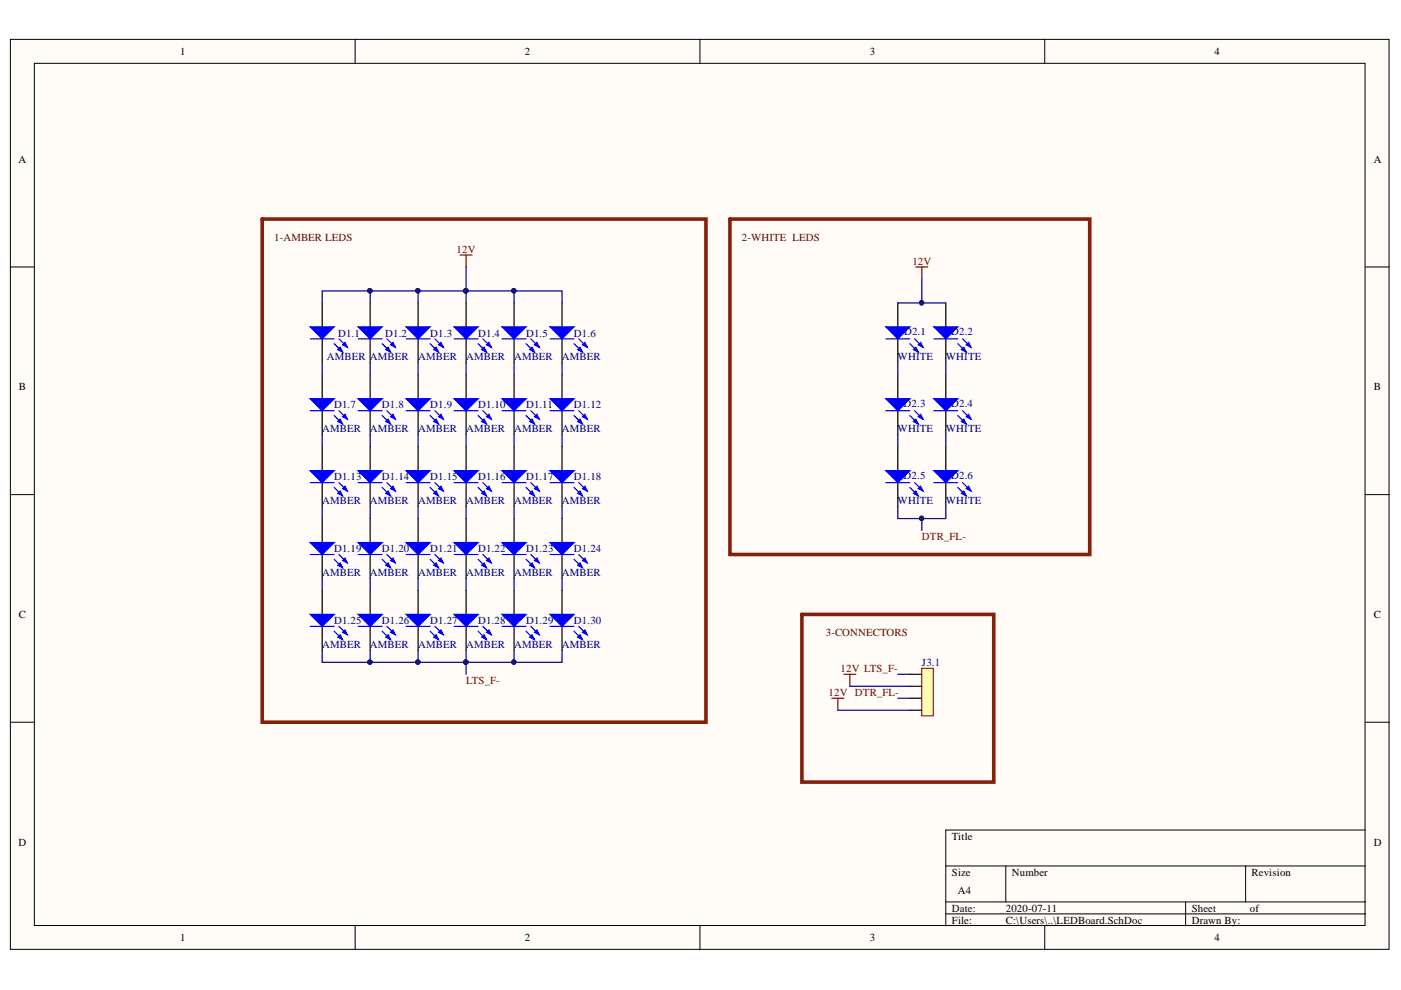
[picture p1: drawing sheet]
<svg xmlns="http://www.w3.org/2000/svg" width="297mm" height="210mm" viewBox="0 0 297 210" stroke-linecap="round" stroke-linejoin="round" font-family="sans-serif">
<g fill="#fffcf8" stroke="#000" stroke-width=".21">
<path d="M2.2 8.3h292.3v193h-292.3z"/>
<path d="M7.3 13.4h282.1v182.8h-282.1z"/>
</g>
<g fill="none" stroke="#000" stroke-width=".21">
<path d="M75.3 8.3v5.1M148.4 8.3v5.1M221.5 8.3v5.1M2.2 56.6h5.1M289.5 56.6h5.1M2.2 104.9h5.1M289.5 104.9h5.1M2.2 153.1h5.1M289.5 153.1h5.1M289.5 176h-89v20.3M75.3 196.3v5.1M148.4 196.3v5.1"/>
<path d="M200.5 183.6h89M200.5 191.2h89M200.5 193.8h89M213.2 183.6v7.6M221.5 196.3v5.1M251.4 191.2v5.1M264.1 183.6v7.6"/>
</g>
<path d="M97.5 54.1h2.6M98.8 54.1v2.5M194.2 56.6h2.5M195.4 56.6v2.5M176.4 148h2.5M177.6 148v2.6M178.9 143h2.6M180.2 143v2.5" fill="none" stroke="#800000" stroke-width=".25"/>
<path d="M55.6 46.4h94.1v106.7h-94.1zM154.8 46.4h76.2v71.2h-76.2zM170 130.3h40.7v35.5h-40.7z" fill="none" stroke="#85200c" stroke-width=".76"/>
<path d="M88.6 64.2v5.1M88.6 71.8v5.1" fill="none" stroke="#000" stroke-width=".25"/>
<path d="M86.1 69.3h5.1l-2.6 2.5z" fill="#00f"/>
<path d="M86.1 69.3h5.1l-2.6 2.5zM91.2 72.9l1.8 1.7M92.2 71.8l1.8 1.8" fill="none" stroke="#00f" stroke-width=".25"/>
<path d="M92 74.1l.5-.5 .5 1z" fill="#00f"/>
<path d="M92 74.1l.5-.5 .5 1z" fill="none" stroke="#00f" stroke-width=".25"/>
<path d="M93 73.1l.5-.5 .5 1z" fill="#00f"/>
<path d="M86.1 71.8h5.1M93 73.1l.5-.5 .5 1z" fill="none" stroke="#00f" stroke-width=".25"/>
<path d="M98.8 64.2v5.1M98.8 71.8v5.1" fill="none" stroke="#000" stroke-width=".25"/>
<path d="M96.3 69.3h5.1l-2.6 2.5z" fill="#00f"/>
<path d="M96.3 69.3h5.1l-2.6 2.5zM101.4 72.9l1.7 1.7M102.4 71.8l1.8 1.8" fill="none" stroke="#00f" stroke-width=".25"/>
<path d="M102.1 74.1l.5-.5 .5 1z" fill="#00f"/>
<path d="M102.1 74.1l.5-.5 .5 1z" fill="none" stroke="#00f" stroke-width=".25"/>
<path d="M103.1 73.1l.6-.5 .5 1z" fill="#00f"/>
<path d="M96.3 71.8h5.1M103.1 73.1l.6-.5 .5 1z" fill="none" stroke="#00f" stroke-width=".25"/>
<path d="M109 64.2v5.1M109 71.8v5.1" fill="none" stroke="#000" stroke-width=".25"/>
<path d="M106.4 69.3h5.1l-2.5 2.5z" fill="#00f"/>
<path d="M106.4 69.3h5.1l-2.5 2.5zM111.5 72.9l1.8 1.7M112.6 71.8l1.7 1.8" fill="none" stroke="#00f" stroke-width=".25"/>
<path d="M112.3 74.1l.5-.5 .5 1z" fill="#00f"/>
<path d="M112.3 74.1l.5-.5 .5 1z" fill="none" stroke="#00f" stroke-width=".25"/>
<path d="M113.3 73.1l.5-.5 .5 1z" fill="#00f"/>
<path d="M106.4 71.8h5.1M113.3 73.1l.5-.5 .5 1z" fill="none" stroke="#00f" stroke-width=".25"/>
<path d="M119.2 64.2v5.1M119.2 71.8v5.1" fill="none" stroke="#000" stroke-width=".25"/>
<path d="M116.6 69.3h5.1l-2.5 2.5z" fill="#00f"/>
<path d="M116.6 69.3h5.1l-2.5 2.5zM121.7 72.9l1.8 1.7M122.7 71.8l1.8 1.8" fill="none" stroke="#00f" stroke-width=".25"/>
<path d="M122.5 74.1l.5-.5 .5 1z" fill="#00f"/>
<path d="M122.5 74.1l.5-.5 .5 1z" fill="none" stroke="#00f" stroke-width=".25"/>
<path d="M123.5 73.1l.5-.5 .5 1z" fill="#00f"/>
<path d="M116.6 71.8h5.1M123.5 73.1l.5-.5 .5 1z" fill="none" stroke="#00f" stroke-width=".25"/>
<path d="M68.3 79.5v5M68.3 87.1v5.1" fill="none" stroke="#000" stroke-width=".25"/>
<path d="M65.8 84.5h5.1l-2.6 2.6z" fill="#00f"/>
<path d="M65.8 84.5h5.1l-2.6 2.6zM70.9 88.1l1.7 1.8M71.9 87.1l1.7 1.8" fill="none" stroke="#00f" stroke-width=".25"/>
<path d="M71.6 89.4l.5-.5 .5 1z" fill="#00f"/>
<path d="M71.6 89.4l.5-.5 .5 1z" fill="none" stroke="#00f" stroke-width=".25"/>
<path d="M72.6 88.4l.5-.6 .5 1.1z" fill="#00f"/>
<path d="M65.8 87.1h5.1M72.6 88.4l.5-.6 .5 1.1z" fill="none" stroke="#00f" stroke-width=".25"/>
<path d="M119.2 79.5v5M119.2 87.1v5.1" fill="none" stroke="#000" stroke-width=".25"/>
<path d="M116.6 84.5h5.1l-2.5 2.6z" fill="#00f"/>
<path d="M116.6 84.5h5.1l-2.5 2.6zM121.7 88.1l1.8 1.8M122.7 87.1l1.8 1.8" fill="none" stroke="#00f" stroke-width=".25"/>
<path d="M122.5 89.4l.5-.5 .5 1z" fill="#00f"/>
<path d="M122.5 89.4l.5-.5 .5 1z" fill="none" stroke="#00f" stroke-width=".25"/>
<path d="M123.5 88.4l.5-.6 .5 1.1z" fill="#00f"/>
<path d="M116.6 87.1h5.1M123.5 88.4l.5-.6 .5 1.1z" fill="none" stroke="#00f" stroke-width=".25"/>
<path d="M109 79.5v5M109 87.1v5.1" fill="none" stroke="#000" stroke-width=".25"/>
<path d="M106.4 84.5h5.1l-2.5 2.6z" fill="#00f"/>
<path d="M106.4 84.5h5.1l-2.5 2.6zM111.5 88.1l1.8 1.8M112.6 87.1l1.7 1.8" fill="none" stroke="#00f" stroke-width=".25"/>
<path d="M112.3 89.4l.5-.5 .5 1z" fill="#00f"/>
<path d="M112.3 89.4l.5-.5 .5 1z" fill="none" stroke="#00f" stroke-width=".25"/>
<path d="M113.3 88.4l.5-.6 .5 1.1z" fill="#00f"/>
<path d="M106.4 87.1h5.1M113.3 88.4l.5-.6 .5 1.1z" fill="none" stroke="#00f" stroke-width=".25"/>
<path d="M78.5 79.5v5M78.5 87.1v5.1" fill="none" stroke="#000" stroke-width=".25"/>
<path d="M75.9 84.5h5.1l-2.5 2.6z" fill="#00f"/>
<path d="M75.9 84.5h5.1l-2.5 2.6zM81 88.1l1.8 1.8M82 87.1l1.8 1.8" fill="none" stroke="#00f" stroke-width=".25"/>
<path d="M81.8 89.4l.5-.5 .5 1z" fill="#00f"/>
<path d="M81.8 89.4l.5-.5 .5 1z" fill="none" stroke="#00f" stroke-width=".25"/>
<path d="M82.8 88.4l.5-.6 .5 1.1z" fill="#00f"/>
<path d="M75.9 87.1h5.1M82.8 88.4l.5-.6 .5 1.1z" fill="none" stroke="#00f" stroke-width=".25"/>
<path d="M88.6 79.5v5M88.6 87.1v5.1" fill="none" stroke="#000" stroke-width=".25"/>
<path d="M86.1 84.5h5.1l-2.6 2.6z" fill="#00f"/>
<path d="M86.1 84.5h5.1l-2.6 2.6zM91.2 88.1l1.8 1.8M92.2 87.1l1.8 1.8" fill="none" stroke="#00f" stroke-width=".25"/>
<path d="M92 89.4l.5-.5 .5 1z" fill="#00f"/>
<path d="M92 89.4l.5-.5 .5 1z" fill="none" stroke="#00f" stroke-width=".25"/>
<path d="M93 88.4l.5-.6 .5 1.1z" fill="#00f"/>
<path d="M86.1 87.1h5.1M93 88.4l.5-.6 .5 1.1z" fill="none" stroke="#00f" stroke-width=".25"/>
<path d="M98.8 79.5v5M98.8 87.1v5.1" fill="none" stroke="#000" stroke-width=".25"/>
<path d="M96.3 84.5h5.1l-2.6 2.6z" fill="#00f"/>
<path d="M96.3 84.5h5.1l-2.6 2.6zM101.4 88.1l1.7 1.8M102.4 87.1l1.8 1.8" fill="none" stroke="#00f" stroke-width=".25"/>
<path d="M102.1 89.4l.5-.5 .5 1z" fill="#00f"/>
<path d="M102.1 89.4l.5-.5 .5 1z" fill="none" stroke="#00f" stroke-width=".25"/>
<path d="M103.1 88.4l.6-.6 .5 1.1z" fill="#00f"/>
<path d="M96.3 87.1h5.1M103.1 88.4l.6-.6 .5 1.1z" fill="none" stroke="#00f" stroke-width=".25"/>
<path d="M68.3 94.7v5.1M68.3 102.3v5.1" fill="none" stroke="#000" stroke-width=".25"/>
<path d="M65.8 99.8h5.1l-2.6 2.5z" fill="#00f"/>
<path d="M65.8 99.8h5.1l-2.6 2.5zM70.9 103.3l1.7 1.8M71.9 102.3l1.7 1.8" fill="none" stroke="#00f" stroke-width=".25"/>
<path d="M71.6 104.6l.5-.5 .5 1z" fill="#00f"/>
<path d="M71.6 104.6l.5-.5 .5 1z" fill="none" stroke="#00f" stroke-width=".25"/>
<path d="M72.6 103.6l.5-.5 .5 1z" fill="#00f"/>
<path d="M65.8 102.3h5.1M72.6 103.6l.5-.5 .5 1z" fill="none" stroke="#00f" stroke-width=".25"/>
<path d="M98.8 94.7v5.1M98.8 102.3v5.1" fill="none" stroke="#000" stroke-width=".25"/>
<path d="M96.3 99.8h5.1l-2.6 2.5z" fill="#00f"/>
<path d="M96.3 99.8h5.1l-2.6 2.5zM101.4 103.3l1.7 1.8M102.4 102.3l1.8 1.8" fill="none" stroke="#00f" stroke-width=".25"/>
<path d="M102.1 104.6l.5-.5 .5 1z" fill="#00f"/>
<path d="M102.1 104.6l.5-.5 .5 1z" fill="none" stroke="#00f" stroke-width=".25"/>
<path d="M103.1 103.6l.6-.5 .5 1z" fill="#00f"/>
<path d="M96.3 102.3h5.1M103.1 103.6l.6-.5 .5 1z" fill="none" stroke="#00f" stroke-width=".25"/>
<path d="M88.6 94.7v5.1M88.6 102.3v5.1" fill="none" stroke="#000" stroke-width=".25"/>
<path d="M86.1 99.8h5.1l-2.6 2.5z" fill="#00f"/>
<path d="M86.1 99.8h5.1l-2.6 2.5zM91.2 103.3l1.8 1.8M92.2 102.3l1.8 1.8" fill="none" stroke="#00f" stroke-width=".25"/>
<path d="M92 104.6l.5-.5 .5 1z" fill="#00f"/>
<path d="M92 104.6l.5-.5 .5 1z" fill="none" stroke="#00f" stroke-width=".25"/>
<path d="M93 103.6l.5-.5 .5 1z" fill="#00f"/>
<path d="M86.1 102.3h5.1M93 103.6l.5-.5 .5 1z" fill="none" stroke="#00f" stroke-width=".25"/>
<path d="M119.2 94.7v5.1M119.2 102.3v5.1" fill="none" stroke="#000" stroke-width=".25"/>
<path d="M116.6 99.8h5.1l-2.5 2.5z" fill="#00f"/>
<path d="M116.6 99.8h5.1l-2.5 2.5zM121.7 103.3l1.8 1.8M122.7 102.3l1.8 1.8" fill="none" stroke="#00f" stroke-width=".25"/>
<path d="M122.5 104.6l.5-.5 .5 1z" fill="#00f"/>
<path d="M122.5 104.6l.5-.5 .5 1z" fill="none" stroke="#00f" stroke-width=".25"/>
<path d="M123.5 103.6l.5-.5 .5 1z" fill="#00f"/>
<path d="M116.6 102.3h5.1M123.5 103.6l.5-.5 .5 1z" fill="none" stroke="#00f" stroke-width=".25"/>
<path d="M78.5 94.7v5.1M78.5 102.3v5.1" fill="none" stroke="#000" stroke-width=".25"/>
<path d="M75.9 99.8h5.1l-2.5 2.5z" fill="#00f"/>
<path d="M75.9 99.8h5.1l-2.5 2.5zM81 103.3l1.8 1.8M82 102.3l1.8 1.8" fill="none" stroke="#00f" stroke-width=".25"/>
<path d="M81.8 104.6l.5-.5 .5 1z" fill="#00f"/>
<path d="M81.8 104.6l.5-.5 .5 1z" fill="none" stroke="#00f" stroke-width=".25"/>
<path d="M82.8 103.6l.5-.5 .5 1z" fill="#00f"/>
<path d="M75.9 102.3h5.1M82.8 103.6l.5-.5 .5 1z" fill="none" stroke="#00f" stroke-width=".25"/>
<path d="M109 94.7v5.1M109 102.3v5.1" fill="none" stroke="#000" stroke-width=".25"/>
<path d="M106.4 99.8h5.1l-2.5 2.5z" fill="#00f"/>
<path d="M106.4 99.8h5.1l-2.5 2.5zM111.5 103.3l1.8 1.8M112.6 102.3l1.7 1.8" fill="none" stroke="#00f" stroke-width=".25"/>
<path d="M112.3 104.6l.5-.5 .5 1z" fill="#00f"/>
<path d="M112.3 104.6l.5-.5 .5 1z" fill="none" stroke="#00f" stroke-width=".25"/>
<path d="M113.3 103.6l.5-.5 .5 1z" fill="#00f"/>
<path d="M106.4 102.3h5.1M113.3 103.6l.5-.5 .5 1z" fill="none" stroke="#00f" stroke-width=".25"/>
<path d="M68.3 109.9v5.1M68.3 117.6v5" fill="none" stroke="#000" stroke-width=".25"/>
<path d="M65.8 115h5.1l-2.6 2.6z" fill="#00f"/>
<path d="M65.8 115h5.1l-2.6 2.6zM70.9 118.6l1.7 1.8M71.9 117.6l1.7 1.7" fill="none" stroke="#00f" stroke-width=".25"/>
<path d="M71.6 119.9l.5-.6 .5 1.1z" fill="#00f"/>
<path d="M71.6 119.9l.5-.6 .5 1.1z" fill="none" stroke="#00f" stroke-width=".25"/>
<path d="M72.6 118.8l.5-.5 .5 1z" fill="#00f"/>
<path d="M65.8 117.6h5.1M72.6 118.8l.5-.5 .5 1z" fill="none" stroke="#00f" stroke-width=".25"/>
<path d="M98.8 109.9v5.1M98.8 117.6v5" fill="none" stroke="#000" stroke-width=".25"/>
<path d="M96.3 115h5.1l-2.6 2.6z" fill="#00f"/>
<path d="M96.3 115h5.1l-2.6 2.6zM101.4 118.6l1.7 1.8M102.4 117.6l1.8 1.7" fill="none" stroke="#00f" stroke-width=".25"/>
<path d="M102.1 119.9l.5-.6 .5 1.1z" fill="#00f"/>
<path d="M102.1 119.9l.5-.6 .5 1.1z" fill="none" stroke="#00f" stroke-width=".25"/>
<path d="M103.1 118.8l.6-.5 .5 1z" fill="#00f"/>
<path d="M96.3 117.6h5.1M103.1 118.8l.6-.5 .5 1z" fill="none" stroke="#00f" stroke-width=".25"/>
<path d="M88.6 109.9v5.1M88.6 117.6v5" fill="none" stroke="#000" stroke-width=".25"/>
<path d="M86.1 115h5.1l-2.6 2.6z" fill="#00f"/>
<path d="M86.1 115h5.1l-2.6 2.6zM91.2 118.6l1.8 1.8M92.2 117.6l1.8 1.7" fill="none" stroke="#00f" stroke-width=".25"/>
<path d="M92 119.9l.5-.6 .5 1.1z" fill="#00f"/>
<path d="M92 119.9l.5-.6 .5 1.1z" fill="none" stroke="#00f" stroke-width=".25"/>
<path d="M93 118.8l.5-.5 .5 1z" fill="#00f"/>
<path d="M86.1 117.6h5.1M93 118.8l.5-.5 .5 1z" fill="none" stroke="#00f" stroke-width=".25"/>
<path d="M119.2 109.9v5.1M119.2 117.6v5" fill="none" stroke="#000" stroke-width=".25"/>
<path d="M116.6 115h5.1l-2.5 2.6z" fill="#00f"/>
<path d="M116.6 115h5.1l-2.5 2.6zM121.7 118.6l1.8 1.8M122.7 117.6l1.8 1.7" fill="none" stroke="#00f" stroke-width=".25"/>
<path d="M122.5 119.9l.5-.6 .5 1.1z" fill="#00f"/>
<path d="M122.5 119.9l.5-.6 .5 1.1z" fill="none" stroke="#00f" stroke-width=".25"/>
<path d="M123.5 118.8l.5-.5 .5 1z" fill="#00f"/>
<path d="M116.6 117.6h5.1M123.5 118.8l.5-.5 .5 1z" fill="none" stroke="#00f" stroke-width=".25"/>
<path d="M78.5 109.9v5.1M78.5 117.6v5" fill="none" stroke="#000" stroke-width=".25"/>
<path d="M75.9 115h5.1l-2.5 2.6z" fill="#00f"/>
<path d="M75.9 115h5.1l-2.5 2.6zM81 118.6l1.8 1.8M82 117.6l1.8 1.7" fill="none" stroke="#00f" stroke-width=".25"/>
<path d="M81.8 119.9l.5-.6 .5 1.1z" fill="#00f"/>
<path d="M81.8 119.9l.5-.6 .5 1.1z" fill="none" stroke="#00f" stroke-width=".25"/>
<path d="M82.8 118.8l.5-.5 .5 1z" fill="#00f"/>
<path d="M75.9 117.6h5.1M82.8 118.8l.5-.5 .5 1z" fill="none" stroke="#00f" stroke-width=".25"/>
<path d="M109 109.9v5.1M109 117.6v5" fill="none" stroke="#000" stroke-width=".25"/>
<path d="M106.4 115h5.1l-2.5 2.6z" fill="#00f"/>
<path d="M106.4 115h5.1l-2.5 2.6zM111.5 118.6l1.8 1.8M112.6 117.6l1.7 1.7" fill="none" stroke="#00f" stroke-width=".25"/>
<path d="M112.3 119.9l.5-.6 .5 1.1z" fill="#00f"/>
<path d="M112.3 119.9l.5-.6 .5 1.1z" fill="none" stroke="#00f" stroke-width=".25"/>
<path d="M113.3 118.8l.5-.5 .5 1z" fill="#00f"/>
<path d="M106.4 117.6h5.1M113.3 118.8l.5-.5 .5 1z" fill="none" stroke="#00f" stroke-width=".25"/>
<path d="M98.8 125.2v5.1M98.8 132.8v5.1" fill="none" stroke="#000" stroke-width=".25"/>
<path d="M96.3 130.3h5.1l-2.6 2.5z" fill="#00f"/>
<path d="M96.3 130.3h5.1l-2.6 2.5zM101.4 133.8l1.7 1.8M102.4 132.8l1.8 1.8" fill="none" stroke="#00f" stroke-width=".25"/>
<path d="M102.1 135.1l.5-.5 .5 1z" fill="#00f"/>
<path d="M102.1 135.1l.5-.5 .5 1z" fill="none" stroke="#00f" stroke-width=".25"/>
<path d="M103.1 134.1l.6-.5 .5 1z" fill="#00f"/>
<path d="M96.3 132.8h5.1M103.1 134.1l.6-.5 .5 1z" fill="none" stroke="#00f" stroke-width=".25"/>
<path d="M88.6 125.2v5.1M88.6 132.8v5.1" fill="none" stroke="#000" stroke-width=".25"/>
<path d="M86.1 130.3h5.1l-2.6 2.5z" fill="#00f"/>
<path d="M86.1 130.3h5.1l-2.6 2.5zM91.2 133.8l1.8 1.8M92.2 132.8l1.8 1.8" fill="none" stroke="#00f" stroke-width=".25"/>
<path d="M92 135.1l.5-.5 .5 1z" fill="#00f"/>
<path d="M92 135.1l.5-.5 .5 1z" fill="none" stroke="#00f" stroke-width=".25"/>
<path d="M93 134.1l.5-.5 .5 1z" fill="#00f"/>
<path d="M86.1 132.8h5.1M93 134.1l.5-.5 .5 1z" fill="none" stroke="#00f" stroke-width=".25"/>
<path d="M68.3 125.2v5.1M68.3 132.8v5.1" fill="none" stroke="#000" stroke-width=".25"/>
<path d="M65.8 130.3h5.1l-2.6 2.5z" fill="#00f"/>
<path d="M65.8 130.3h5.1l-2.6 2.5zM70.9 133.8l1.7 1.8M71.9 132.8l1.7 1.8" fill="none" stroke="#00f" stroke-width=".25"/>
<path d="M71.6 135.1l.5-.5 .5 1z" fill="#00f"/>
<path d="M71.6 135.1l.5-.5 .5 1z" fill="none" stroke="#00f" stroke-width=".25"/>
<path d="M72.6 134.1l.5-.5 .5 1z" fill="#00f"/>
<path d="M65.8 132.8h5.1M72.6 134.1l.5-.5 .5 1z" fill="none" stroke="#00f" stroke-width=".25"/>
<path d="M78.5 125.2v5.1M78.5 132.8v5.1" fill="none" stroke="#000" stroke-width=".25"/>
<path d="M75.9 130.3h5.1l-2.5 2.5z" fill="#00f"/>
<path d="M75.9 130.3h5.1l-2.5 2.5zM81 133.8l1.8 1.8M82 132.8l1.8 1.8" fill="none" stroke="#00f" stroke-width=".25"/>
<path d="M81.8 135.1l.5-.5 .5 1z" fill="#00f"/>
<path d="M81.8 135.1l.5-.5 .5 1z" fill="none" stroke="#00f" stroke-width=".25"/>
<path d="M82.8 134.1l.5-.5 .5 1z" fill="#00f"/>
<path d="M75.9 132.8h5.1M82.8 134.1l.5-.5 .5 1z" fill="none" stroke="#00f" stroke-width=".25"/>
<path d="M109 125.2v5.1M109 132.8v5.1" fill="none" stroke="#000" stroke-width=".25"/>
<path d="M106.4 130.3h5.1l-2.5 2.5z" fill="#00f"/>
<path d="M106.4 130.3h5.1l-2.5 2.5zM111.5 133.8l1.8 1.8M112.6 132.8l1.7 1.8" fill="none" stroke="#00f" stroke-width=".25"/>
<path d="M112.3 135.1l.5-.5 .5 1z" fill="#00f"/>
<path d="M112.3 135.1l.5-.5 .5 1z" fill="none" stroke="#00f" stroke-width=".25"/>
<path d="M113.3 134.1l.5-.5 .5 1z" fill="#00f"/>
<path d="M106.4 132.8h5.1M113.3 134.1l.5-.5 .5 1z" fill="none" stroke="#00f" stroke-width=".25"/>
<path d="M119.2 125.2v5.1M119.2 132.8v5.1" fill="none" stroke="#000" stroke-width=".25"/>
<path d="M116.6 130.3h5.1l-2.5 2.5z" fill="#00f"/>
<path d="M116.6 130.3h5.1l-2.5 2.5zM121.7 133.8l1.8 1.8M122.7 132.8l1.8 1.8" fill="none" stroke="#00f" stroke-width=".25"/>
<path d="M122.5 135.1l.5-.5 .5 1z" fill="#00f"/>
<path d="M122.5 135.1l.5-.5 .5 1z" fill="none" stroke="#00f" stroke-width=".25"/>
<path d="M123.5 134.1l.5-.5 .5 1z" fill="#00f"/>
<path d="M116.6 132.8h5.1M123.5 134.1l.5-.5 .5 1z" fill="none" stroke="#00f" stroke-width=".25"/>
<path d="M190.4 64.2v5.1M190.4 71.8v5.1" fill="none" stroke="#000" stroke-width=".25"/>
<path d="M187.8 69.3h5.1l-2.5 2.5z" fill="#00f"/>
<path d="M187.8 69.3h5.1l-2.5 2.5zM192.9 72.9l1.8 1.7M193.9 71.8l1.8 1.8" fill="none" stroke="#00f" stroke-width=".25"/>
<path d="M193.7 74.1l.5-.5 .5 1z" fill="#00f"/>
<path d="M193.7 74.1l.5-.5 .5 1z" fill="none" stroke="#00f" stroke-width=".25"/>
<path d="M194.7 73.1l.5-.5 .5 1z" fill="#00f"/>
<path d="M187.8 71.8h5.1M194.7 73.1l.5-.5 .5 1z" fill="none" stroke="#00f" stroke-width=".25"/>
<path d="M200.5 64.2v5.1M200.5 71.8v5.1" fill="none" stroke="#000" stroke-width=".25"/>
<path d="M198 69.3h5.1l-2.6 2.5z" fill="#00f"/>
<path d="M198 69.3h5.1l-2.6 2.5zM203.1 72.9l1.7 1.7M204.1 71.8l1.8 1.8" fill="none" stroke="#00f" stroke-width=".25"/>
<path d="M203.8 74.1l.5-.5 .5 1z" fill="#00f"/>
<path d="M203.8 74.1l.5-.5 .5 1z" fill="none" stroke="#00f" stroke-width=".25"/>
<path d="M204.8 73.1l.6-.5 .5 1z" fill="#00f"/>
<path d="M198 71.8h5.1M204.8 73.1l.6-.5 .5 1z" fill="none" stroke="#00f" stroke-width=".25"/>
<path d="M190.4 79.5v5M190.4 87.1v5.1" fill="none" stroke="#000" stroke-width=".25"/>
<path d="M187.8 84.5h5.1l-2.5 2.6z" fill="#00f"/>
<path d="M187.8 84.5h5.1l-2.5 2.6zM192.9 88.1l1.8 1.8M193.9 87.1l1.8 1.8" fill="none" stroke="#00f" stroke-width=".25"/>
<path d="M193.7 89.4l.5-.5 .5 1z" fill="#00f"/>
<path d="M193.7 89.4l.5-.5 .5 1z" fill="none" stroke="#00f" stroke-width=".25"/>
<path d="M194.7 88.4l.5-.6 .5 1.1z" fill="#00f"/>
<path d="M187.8 87.1h5.1M194.7 88.4l.5-.6 .5 1.1z" fill="none" stroke="#00f" stroke-width=".25"/>
<path d="M200.5 79.5v5M200.5 87.1v5.1" fill="none" stroke="#000" stroke-width=".25"/>
<path d="M198 84.5h5.1l-2.6 2.6z" fill="#00f"/>
<path d="M198 84.5h5.1l-2.6 2.6zM203.1 88.1l1.7 1.8M204.1 87.1l1.8 1.8" fill="none" stroke="#00f" stroke-width=".25"/>
<path d="M203.8 89.4l.5-.5 .5 1z" fill="#00f"/>
<path d="M203.8 89.4l.5-.5 .5 1z" fill="none" stroke="#00f" stroke-width=".25"/>
<path d="M204.8 88.4l.6-.6 .5 1.1z" fill="#00f"/>
<path d="M198 87.1h5.1M204.8 88.4l.6-.6 .5 1.1z" fill="none" stroke="#00f" stroke-width=".25"/>
<path d="M190.4 94.7v5.1M190.4 102.3v5.1" fill="none" stroke="#000" stroke-width=".25"/>
<path d="M187.8 99.8h5.1l-2.5 2.5z" fill="#00f"/>
<path d="M187.8 99.8h5.1l-2.5 2.5zM192.9 103.3l1.8 1.8M193.9 102.3l1.8 1.8" fill="none" stroke="#00f" stroke-width=".25"/>
<path d="M193.7 104.6l.5-.5 .5 1z" fill="#00f"/>
<path d="M193.7 104.6l.5-.5 .5 1z" fill="none" stroke="#00f" stroke-width=".25"/>
<path d="M194.7 103.6l.5-.5 .5 1z" fill="#00f"/>
<path d="M187.8 102.3h5.1M194.7 103.6l.5-.5 .5 1z" fill="none" stroke="#00f" stroke-width=".25"/>
<path d="M200.5 94.7v5.1M200.5 102.3v5.1" fill="none" stroke="#000" stroke-width=".25"/>
<path d="M198 99.8h5.1l-2.6 2.5z" fill="#00f"/>
<path d="M198 99.8h5.1l-2.6 2.5zM203.1 103.3l1.7 1.8M204.1 102.3l1.8 1.8" fill="none" stroke="#00f" stroke-width=".25"/>
<path d="M203.8 104.6l.5-.5 .5 1z" fill="#00f"/>
<path d="M203.8 104.6l.5-.5 .5 1z" fill="none" stroke="#00f" stroke-width=".25"/>
<path d="M204.8 103.6l.6-.5 .5 1z" fill="#00f"/>
<path d="M198 102.3h5.1M204.8 103.6l.6-.5 .5 1z" fill="none" stroke="#00f" stroke-width=".25"/>
<path d="M192.9 148h2.5" fill="none" stroke="#000" stroke-width=".25"/>
<path d="M195.4 141.7h2.5v10.1h-2.5z" fill="#ffffb0" stroke="#800000" stroke-width=".21"/>
<path d="M68.3 64.2v5.1M68.3 71.8v5.1M192.9 145.5h2.5M192.9 143h2.5M192.9 150.6h2.5" fill="none" stroke="#000" stroke-width=".25"/>
<path d="M65.8 69.3h5.1l-2.6 2.5z" fill="#00f"/>
<path d="M65.8 69.3h5.1l-2.6 2.5zM70.9 72.9l1.7 1.7M71.9 71.8l1.7 1.8" fill="none" stroke="#00f" stroke-width=".25"/>
<path d="M71.6 74.1l.5-.5 .5 1z" fill="#00f"/>
<path d="M71.6 74.1l.5-.5 .5 1z" fill="none" stroke="#00f" stroke-width=".25"/>
<path d="M72.6 73.1l.5-.5 .5 1z" fill="#00f"/>
<path d="M65.8 71.8h5.1M72.6 73.1l.5-.5 .5 1z" fill="none" stroke="#00f" stroke-width=".25"/>
<path d="M78.5 64.2v5.1M78.5 71.8v5.1" fill="none" stroke="#000" stroke-width=".25"/>
<path d="M75.9 69.3h5.1l-2.5 2.5z" fill="#00f"/>
<path d="M75.9 69.3h5.1l-2.5 2.5zM81 72.9l1.8 1.7M82 71.8l1.8 1.8" fill="none" stroke="#00f" stroke-width=".25"/>
<path d="M81.8 74.1l.5-.5 .5 1z" fill="#00f"/>
<path d="M81.8 74.1l.5-.5 .5 1z" fill="none" stroke="#00f" stroke-width=".25"/>
<path d="M82.8 73.1l.5-.5 .5 1z" fill="#00f"/>
<path d="M75.9 71.8h5.1M82.8 73.1l.5-.5 .5 1z" fill="none" stroke="#00f" stroke-width=".25"/>
<g fill="none" stroke="#000080" stroke-width=".25">
<path d="M98.8 56.6v7.6M195.4 59.1v5.1h-5M68.3 76.9v2.6M78.5 64.2v-2.5h40.7v2.5M78.5 61.7h-10.2v2.5M78.5 76.9v2.6M88.6 61.7v2.5M88.6 76.9v2.6M98.8 76.9v2.6M109 61.7v2.5M109 76.9v2.6M119.2 76.9v2.6"/>
<path d="M190.4 76.9v2.6M195.4 64.2h5.1M200.5 76.9v2.6M68.3 92.2v2.5M78.5 92.2v2.5M88.6 92.2v2.5M98.8 92.2v2.5M109 92.2v2.5M119.2 92.2v2.5M190.4 92.2v2.5M200.5 92.2v2.5M68.3 107.4v2.5"/>
<path d="M78.5 107.4v2.5M88.6 107.4v2.5M98.8 107.4v2.5M109 107.4v2.5M119.2 107.4v2.5M190.4 107.4v2.5h5v2.6M200.5 107.4v2.5h-5.1M68.3 137.9v2.5h40.7M68.3 122.6v2.6M78.5 122.6v2.6M78.5 137.9v2.5M88.6 122.6v2.6"/>
<path d="M88.6 137.9v2.5M98.8 137.9v5.1M98.8 122.6v2.6M109 137.9v2.5h10.2v-2.5M109 122.6v2.6M119.2 122.6v2.6M177.6 150.6h15.3M180.2 145.5h12.7M190.4 148h2.5M190.4 143h2.5"/>
</g>
<g fill="#000080" stroke="#000080" stroke-width=".21">
<circle cx="88.6" cy="61.6" r=".47"/>
<circle cx="98.8" cy="61.6" r=".47"/>
<circle cx="108.9" cy="61.6" r=".46"/>
<circle cx="78.4" cy="61.6" r=".47"/>
<circle cx="78.4" cy="140.4" r=".46"/>
<circle cx="88.6" cy="140.4" r=".46"/>
<circle cx="98.8" cy="140.4" r=".46"/>
<circle cx="108.9" cy="140.4" r=".46"/>
<circle cx="195.4" cy="64.2" r=".46"/>
<circle cx="195.4" cy="109.9" r=".46"/>
</g>
<g font-size="2.3">
<text x="38.2" y="11.7">1</text>
<text x="111.3" y="11.7">2</text>
<text x="184.4" y="11.7">3</text>
<text x="257.5" y="11.7">4</text>
<text x="3.9" y="34.5">A</text>
<text x="291.3" y="34.5">A</text>
<text x="4" y="82.8">B</text>
<text x="291.3" y="82.8">B</text>
<text x="4" y="131">C</text>
<text x="291.3" y="131">C</text>
<text x="3.9" y="179.3">D</text>
<text x="201.8" y="178.1">Title</text>
<text x="291.3" y="179.3">D</text>
<text x="201.8" y="185.7">Size</text>
<text x="214.5" y="185.7">Number</text>
<text x="265.4" y="185.7">Revision</text>
<text x="203.1" y="189.5">A4</text>
<text x="201.8" y="193.3">Date:</text>
<text x="201.8" y="195.8">File:</text>
<text x="213.2" y="193.3">2020-07-11</text>
<text x="213.2" y="195.8">C:\Users\..\LEDBoard.SchDoc</text>
<text x="252.7" y="193.3">Sheet</text>
<text x="252.7" y="195.8">Drawn By:</text>
<text x="265" y="193.3">of</text>
<text x="38.2" y="199.6">1</text>
<text x="111.3" y="199.6">2</text>
<text x="184.4" y="199.6">3</text>
<text x="257.5" y="199.6">4</text>
</g>
<g font-size="2.3" fill="#5b0f00">
<text x="58.1" y="51.1">1-AMBER LEDS</text>
<text x="157.3" y="51.1">2-WHITE LEDS</text>
<text x="175.1" y="134.8">3-CONNECTORS</text>
</g>
<g font-size="2.3" fill="#800000">
<text x="96.8" y="53.6">12V</text>
<text x="193.4" y="56.1">12V</text>
<text x="195.5" y="114.6">DTR_FL-</text>
<text x="178.2" y="142.5">12V LTS_F-</text>
<text x="98.8" y="145">LTS_F-</text>
<text x="175.7" y="147.5">12V DTR_FL-</text>
</g>
<g font-size="2.3" fill="#000080">
<text x="71.7" y="71.4">D1.1</text>
<text x="81.7" y="71.4">D1.2</text>
<text x="91.2" y="71.4">D1.3</text>
<text x="101.4" y="71.4">D1.4</text>
<text x="111.5" y="71.4">D1.5</text>
<text x="121.7" y="71.4">D1.6</text>
<text x="191.7" y="71.1">D2.1</text>
<text x="201.7" y="71.1">D2.2</text>
<text x="69.3" y="76.4">AMBER AMBER</text>
<text x="88.7" y="76.4">AMBER</text>
<text x="98.8" y="76.4">AMBER</text>
<text x="109" y="76.4">AMBER</text>
<text x="119.1" y="76.4">AMBER</text>
<text x="190.3" y="76.4">WHITE</text>
<text x="200.6" y="76.4">WHITE</text>
<text x="70.8" y="86.6">D1.7</text>
<text x="81" y="86.6">D1.8</text>
<text x="91.2" y="86.6">D1.9</text>
<text x="101.4" y="86.6">D1.10</text>
<text x="111.5" y="86.6">D1.11</text>
<text x="121.7" y="86.6">D1.12</text>
<text x="191.6" y="86.3">D2.3</text>
<text x="201.7" y="86.3">D2.4</text>
<text x="68.3" y="91.6">AMBER</text>
<text x="78.4" y="91.6">AMBER</text>
<text x="88.7" y="91.6">AMBER</text>
<text x="98.8" y="91.6">AMBER</text>
<text x="109" y="91.6">AMBER</text>
<text x="119.1" y="91.6">AMBER</text>
<text x="190.3" y="91.6">WHITE</text>
<text x="200.6" y="91.6">WHITE</text>
<text x="70.8" y="101.8">D1.13</text>
<text x="81" y="101.8">D1.14</text>
<text x="91.2" y="101.8">D1.15</text>
<text x="101.4" y="101.8">D1.16</text>
<text x="111.5" y="101.8">D1.17</text>
<text x="121.7" y="101.8">D1.18</text>
<text x="191.6" y="101.5">D2.5</text>
<text x="201.7" y="101.5">D2.6</text>
<text x="68.3" y="106.9">AMBER</text>
<text x="78.4" y="106.9">AMBER</text>
<text x="88.7" y="106.9">AMBER</text>
<text x="98.8" y="106.9">AMBER</text>
<text x="109" y="106.9">AMBER</text>
<text x="119.1" y="106.9">AMBER</text>
<text x="190.3" y="106.9">WHITE</text>
<text x="200.6" y="106.9">WHITE</text>
<text x="70.8" y="117.1">D1.19</text>
<text x="81" y="117.1">D1.20</text>
<text x="91.2" y="117.1">D1.21</text>
<text x="101.4" y="117.1">D1.22</text>
<text x="111.5" y="117.1">D1.23</text>
<text x="121.7" y="117.1">D1.24</text>
<text x="68.3" y="122.2">AMBER</text>
<text x="78.4" y="122.2">AMBER</text>
<text x="88.7" y="122.2">AMBER</text>
<text x="98.8" y="122.2">AMBER</text>
<text x="109" y="122.2">AMBER</text>
<text x="119.1" y="122.2">AMBER</text>
<text x="68.3" y="137.4">AMBER</text>
<text x="70.8" y="132.3">D1.25</text>
<text x="78.4" y="137.4">AMBER</text>
<text x="81" y="132.3">D1.26</text>
<text x="88.7" y="137.4">AMBER</text>
<text x="91.2" y="132.3">D1.27</text>
<text x="98.8" y="137.4">AMBER</text>
<text x="101.4" y="132.3">D1.28</text>
<text x="109" y="137.4">AMBER</text>
<text x="111.5" y="132.3">D1.29</text>
<text x="119.1" y="137.4">AMBER</text>
<text x="121.7" y="132.3">D1.30</text>
<text x="195.5" y="141.2">J3.1</text>
</g>
</svg>
